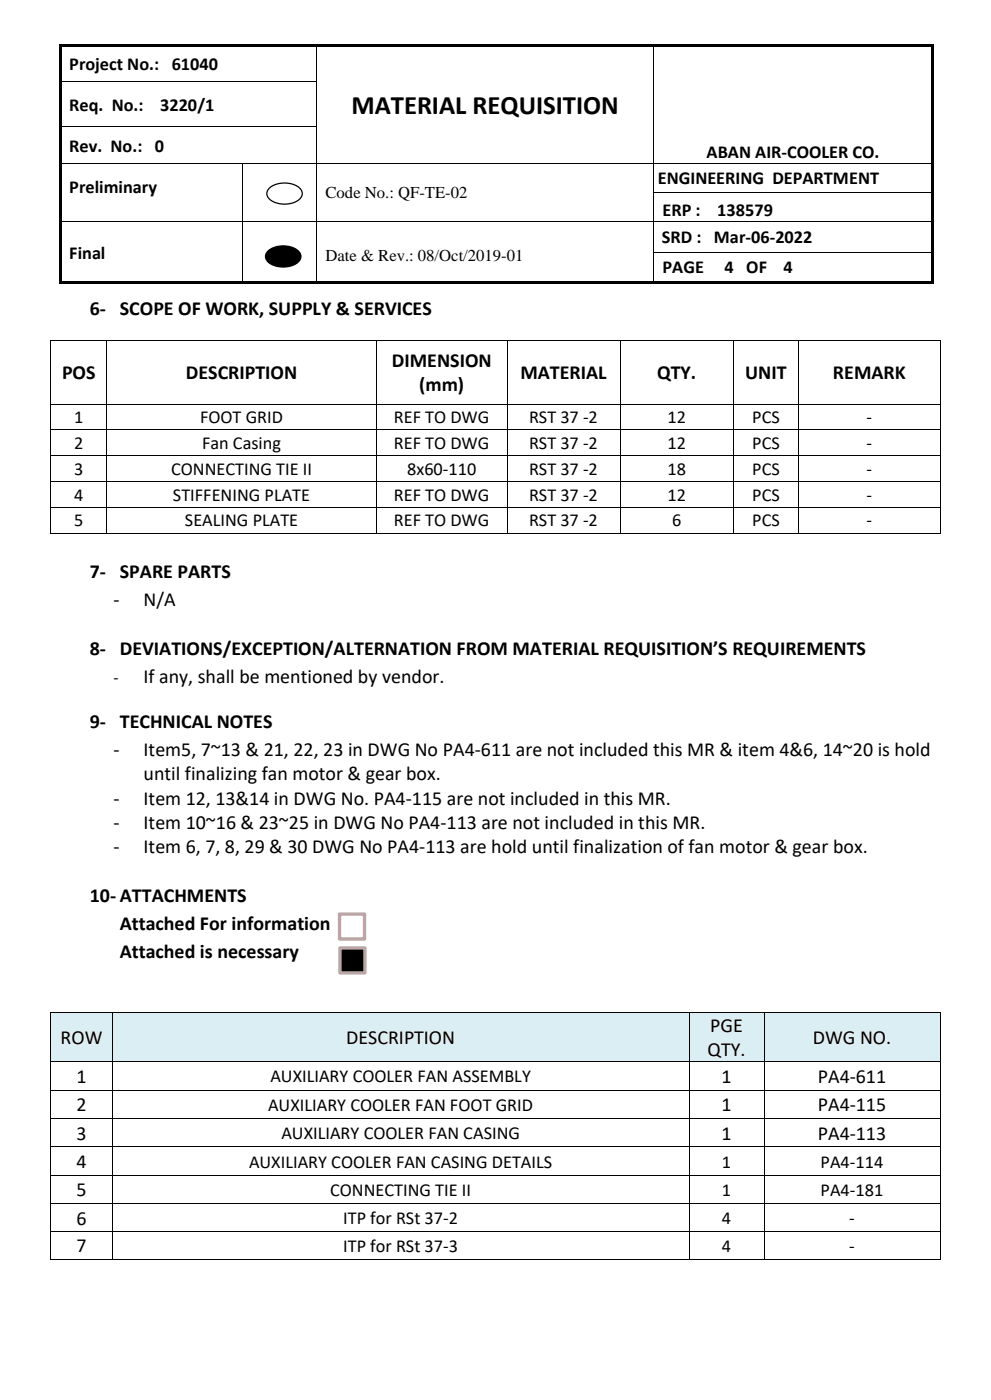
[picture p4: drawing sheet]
<svg xmlns="http://www.w3.org/2000/svg" width="210mm" height="297mm" viewBox="0 0 210 297" stroke-linecap="round" stroke-linejoin="round" font-family="sans-serif">
<g fill="#000">
<path d="M12.5 9.3h.5v.5h-.5z" fill-rule="evenodd"/>
<path d="M12.5 9.3h.5v.5h-.5z" fill-rule="evenodd"/>
<path d="M12.5 9.8h.5v7.4h-.5z" fill-rule="evenodd"/>
<path d="M12.5 17.2h.5v.5h-.5z" fill-rule="evenodd"/>
<path d="M13 9.3h54v.5h-54z" fill-rule="evenodd"/>
<path d="M67 9.3h.5v.5h-.5z" fill-rule="evenodd"/>
<path d="M67 17.2h.2v.5h-.2z" fill-rule="evenodd"/>
<path d="M67.5 9.3h70.9v.5h-70.9z" fill-rule="evenodd"/>
<path d="M138.4 9.3h.6v.5h-.6z" fill-rule="evenodd"/>
<path d="M138.4 17.2h.2v.5h-.2z" fill-rule="evenodd"/>
<path d="M139 9.3h58.4v.5h-58.4z" fill-rule="evenodd"/>
<path d="M197.4 9.3h.5v.5h-.5z" fill-rule="evenodd"/>
<path d="M197.4 9.3h.5v.5h-.5z" fill-rule="evenodd"/>
<path d="M197.4 9.8h.5v7.4h-.5z" fill-rule="evenodd"/>
<path d="M197.4 17.2h.5v.5h-.5z" fill-rule="evenodd"/>
<path d="M12.5 17.7h.5v8.9h-.5z" fill-rule="evenodd"/>
<path d="M12.5 26.6h.5v.6h-.5z" fill-rule="evenodd"/>
<path d="M12.5 27.2h.5v7.3h-.5z" fill-rule="evenodd"/>
<path d="M12.5 34.5h.5v.2h-.5z" fill-rule="evenodd"/>
<path d="M51.3 34.5h.2v.2h-.2z" fill-rule="evenodd"/>
<path d="M67 26.6h.2v.6h-.2z" fill-rule="evenodd"/>
<path d="M67 34.5h.2v.2h-.2z" fill-rule="evenodd"/>
<path d="M138.4 26.6h.2v.6h-.2z" fill-rule="evenodd"/>
<path d="M138.4 34.5h.2v.2h-.2z" fill-rule="evenodd"/>
<path d="M197.4 17.7h.5v8.9h-.5z" fill-rule="evenodd"/>
<path d="M197.4 26.6h.5v.6h-.5z" fill-rule="evenodd"/>
<path d="M197.4 27.2h.5v7.3h-.5z" fill-rule="evenodd"/>
<path d="M197.4 34.5h.5v.2h-.5z" fill-rule="evenodd"/>
<path d="M12.5 34.7h.5v6.1h-.5z" fill-rule="evenodd"/>
<path d="M12.5 40.8h.5v.2h-.5z" fill-rule="evenodd"/>
<path d="M12.5 41h.5v5.8h-.5z" fill-rule="evenodd"/>
<path d="M12.5 46.8h.5v.2h-.5z" fill-rule="evenodd"/>
<path d="M12.5 47h.5v6.4h-.5z" fill-rule="evenodd"/>
<path d="M12.5 53.4h.5v.2h-.5z" fill-rule="evenodd"/>
<path d="M12.5 53.6h.5v6.1h-.5z" fill-rule="evenodd"/>
<path d="M51.3 40.8h.2v.2h-.2z" fill-rule="evenodd"/>
<path d="M51.3 46.8h.2v.2h-.2z" fill-rule="evenodd"/>
<path d="M51.3 53.4h.2v.2h-.2z" fill-rule="evenodd"/>
<path d="M56.7 53.4a5.2 5.2 0 0 1 6.7 0 1.73 1.73 0 0 1-1 2.8 5.3 5.3 0 0 1-5.7-.8 1.46 1.46 0 0 1 0-2z" fill-rule="evenodd"/>
<path d="M67 40.8h.2v.2h-.2z" fill-rule="evenodd"/>
<path d="M67 46.8h.2v.2h-.2z" fill-rule="evenodd"/>
<path d="M67 53.4h.2v.2h-.2z" fill-rule="evenodd"/>
<path d="M138.4 40.8h.2v.2h-.2z" fill-rule="evenodd"/>
<path d="M138.4 46.8h.2v.2h-.2z" fill-rule="evenodd"/>
<path d="M138.4 53.4h.2v.2h-.2z" fill-rule="evenodd"/>
<path d="M197.4 34.7h.5v6.1h-.5z" fill-rule="evenodd"/>
<path d="M197.4 40.8h.5v.2h-.5z" fill-rule="evenodd"/>
<path d="M197.4 41h.5v5.8h-.5z" fill-rule="evenodd"/>
<path d="M197.4 46.8h.5v.2h-.5z" fill-rule="evenodd"/>
<path d="M197.4 47h.5v6.4h-.5z" fill-rule="evenodd"/>
<path d="M197.4 53.4h.5v.2h-.5z" fill-rule="evenodd"/>
<path d="M197.4 53.6h.5v6.1h-.5z" fill-rule="evenodd"/>
<path d="M10.7 72.2h.2v.1h-.2z" fill-rule="evenodd"/>
<path d="M10.7 72.2h.2v.1h-.2z" fill-rule="evenodd"/>
<path d="M12.5 59.7h.5v.5h-.5z" fill-rule="evenodd"/>
<path d="M12.5 59.7h.5v.5h-.5z" fill-rule="evenodd"/>
<path d="M13 59.7h38.3v.5h-38.3z" fill-rule="evenodd"/>
<path d="M22.5 72.2h.2v.1h-.2z" fill-rule="evenodd"/>
<path d="M51.3 59.7h.6v.5h-.6z" fill-rule="evenodd"/>
<path d="M51.9 59.7h15.1v.5h-15.1z" fill-rule="evenodd"/>
<path d="M67 59.7h.5v.5h-.5z" fill-rule="evenodd"/>
<path d="M67.5 59.7h70.9v.5h-70.9z" fill-rule="evenodd"/>
<path d="M79.7 72.2h.2v.1h-.2z" fill-rule="evenodd"/>
<path d="M107.4 72.2h.2v.1h-.2z" fill-rule="evenodd"/>
<path d="M131.3 72.2h.2v.1h-.2z" fill-rule="evenodd"/>
<path d="M138.4 59.7h.6v.5h-.6z" fill-rule="evenodd"/>
<path d="M139 59.7h58.4v.5h-58.4z" fill-rule="evenodd"/>
<path d="M155.4 72.2h.2v.1h-.2z" fill-rule="evenodd"/>
<path d="M169.2 72.2h.1v.1h-.1z" fill-rule="evenodd"/>
<path d="M197.4 59.7h.5v.5h-.5z" fill-rule="evenodd"/>
<path d="M197.4 59.7h.5v.5h-.5z" fill-rule="evenodd"/>
<path d="M199.2 72.2h.1v.1h-.1z" fill-rule="evenodd"/>
<path d="M199.2 72.2h.1v.1h-.1z" fill-rule="evenodd"/>
<path d="M10.7 85.7h.2v.1h-.2z" fill-rule="evenodd"/>
<path d="M10.7 91.1h.2v.2h-.2z" fill-rule="evenodd"/>
<path d="M10.7 96.6h.2v.2h-.2z" fill-rule="evenodd"/>
<path d="M22.5 85.7h.2v.1h-.2z" fill-rule="evenodd"/>
<path d="M22.5 91.1h.2v.2h-.2z" fill-rule="evenodd"/>
<path d="M22.5 96.6h.2v.2h-.2z" fill-rule="evenodd"/>
<path d="M79.7 85.7h.2v.1h-.2z" fill-rule="evenodd"/>
<path d="M79.7 91.1h.2v.2h-.2z" fill-rule="evenodd"/>
<path d="M79.7 96.6h.2v.2h-.2z" fill-rule="evenodd"/>
<path d="M107.4 85.7h.2v.1h-.2z" fill-rule="evenodd"/>
<path d="M107.4 91.1h.2v.2h-.2z" fill-rule="evenodd"/>
<path d="M107.4 96.6h.2v.2h-.2z" fill-rule="evenodd"/>
<path d="M131.3 85.7h.2v.1h-.2z" fill-rule="evenodd"/>
<path d="M131.3 91.1h.2v.2h-.2z" fill-rule="evenodd"/>
<path d="M131.3 96.6h.2v.2h-.2z" fill-rule="evenodd"/>
<path d="M155.4 85.7h.2v.1h-.2z" fill-rule="evenodd"/>
<path d="M155.4 91.1h.2v.2h-.2z" fill-rule="evenodd"/>
<path d="M155.4 96.6h.2v.2h-.2z" fill-rule="evenodd"/>
<path d="M169.2 85.7h.1v.1h-.1z" fill-rule="evenodd"/>
<path d="M169.2 91.1h.1v.2h-.1z" fill-rule="evenodd"/>
<path d="M169.2 96.6h.1v.2h-.1z" fill-rule="evenodd"/>
<path d="M199.2 85.7h.1v.1h-.1z" fill-rule="evenodd"/>
<path d="M199.2 91.1h.1v.2h-.1z" fill-rule="evenodd"/>
<path d="M199.2 96.6h.1v.2h-.1z" fill-rule="evenodd"/>
<path d="M10.7 102.1h.2v.1h-.2z" fill-rule="evenodd"/>
<path d="M10.7 107.5h.2v.2h-.2z" fill-rule="evenodd"/>
<path d="M10.7 113h.2v.2h-.2z" fill-rule="evenodd"/>
<path d="M10.7 113h.2v.2h-.2z" fill-rule="evenodd"/>
<path d="M22.5 102.1h.2v.1h-.2z" fill-rule="evenodd"/>
<path d="M22.5 107.5h.2v.2h-.2z" fill-rule="evenodd"/>
<path d="M22.5 113h.2v.2h-.2z" fill-rule="evenodd"/>
<path d="M79.7 102.1h.2v.1h-.2z" fill-rule="evenodd"/>
<path d="M79.7 107.5h.2v.2h-.2z" fill-rule="evenodd"/>
<path d="M79.7 113h.2v.2h-.2z" fill-rule="evenodd"/>
<path d="M107.4 102.1h.2v.1h-.2z" fill-rule="evenodd"/>
<path d="M107.4 107.5h.2v.2h-.2z" fill-rule="evenodd"/>
<path d="M107.4 113h.2v.2h-.2z" fill-rule="evenodd"/>
<path d="M131.3 102.1h.2v.1h-.2z" fill-rule="evenodd"/>
<path d="M131.3 107.5h.2v.2h-.2z" fill-rule="evenodd"/>
<path d="M131.3 113h.2v.2h-.2z" fill-rule="evenodd"/>
<path d="M155.4 102.1h.2v.1h-.2z" fill-rule="evenodd"/>
<path d="M155.4 107.5h.2v.2h-.2z" fill-rule="evenodd"/>
<path d="M155.4 113h.2v.2h-.2z" fill-rule="evenodd"/>
<path d="M169.2 102.1h.1v.1h-.1z" fill-rule="evenodd"/>
<path d="M169.2 107.5h.1v.2h-.1z" fill-rule="evenodd"/>
<path d="M169.2 113h.1v.2h-.1z" fill-rule="evenodd"/>
<path d="M199.2 102.1h.1v.1h-.1z" fill-rule="evenodd"/>
<path d="M199.2 107.5h.1v.2h-.1z" fill-rule="evenodd"/>
<path d="M199.2 113h.1v.2h-.1z" fill-rule="evenodd"/>
<path d="M199.2 113h.1v.2h-.1z" fill-rule="evenodd"/>
</g>
<g fill="none" stroke="#000" stroke-width=".21">
<path d="M13 17.3h54M67.1 9.8v7.4M67.1 17.7v8.9M138.5 9.8v7.4M138.5 17.7v8.9M13 26.7h54M13 34.6h38.3M51.4 34.7v6.1M51.5 34.6h15.5M67.1 27.2v7.3M67.1 34.7v6.1M67.2 34.6h71.2"/>
<path d="M138.5 27.2v7.3M138.5 34.7v6.1M138.6 34.6h58.8M13 46.9h38.3M51.4 41v5.8M51.4 47v6.4M51.4 53.6v6.1M51.5 46.9h15.5M67.1 41v5.8M67.1 47v6.4M67.1 53.6v6.1M67.2 46.9h71.2"/>
<path d="M138.5 41v5.8M138.5 47v6.4M138.5 53.6v6.1M138.6 40.9h58.8M138.6 46.9h58.8M138.6 53.5h58.8M10.8 72.3v13.4M10.9 72.2h11.6M22.6 72.3v13.4M22.7 72.2h57M79.8 72.3v13.4M79.9 72.2h27.5"/>
<path d="M107.5 72.3v13.4M107.6 72.2h23.7M131.4 72.3v13.4M131.5 72.2h23.9M155.5 72.3v13.4M155.6 72.2h13.6M169.2 72.3v13.4M169.3 72.2h29.9M199.3 72.3v13.4M10.8 85.8v5.3M10.8 91.3v5.3M10.8 96.8v5.3"/>
<path d="M10.9 85.8h11.6M10.9 91.2h11.6M10.9 96.7h11.6M22.6 85.8v5.3M22.6 91.3v5.3M22.6 96.8v5.3M22.7 85.8h57M22.7 91.2h57M22.7 96.7h57M79.8 85.8v5.3M79.8 91.3v5.3M79.8 96.8v5.3"/>
<path d="M79.9 85.8h27.5M79.9 91.2h27.5M79.9 96.7h27.5M107.5 85.8v5.3M107.5 91.3v5.3M107.5 96.8v5.3M107.6 85.8h23.7M107.6 91.2h23.7M107.6 96.7h23.7M131.4 85.8v5.3M131.4 91.3v5.3M131.4 96.8v5.3"/>
<path d="M131.5 85.8h23.9M131.5 91.2h23.9M131.5 96.7h23.9M155.5 85.8v5.3M155.5 91.3v5.3M155.5 96.8v5.3M155.6 85.8h13.6M155.6 91.2h13.6M155.6 96.7h13.6M169.2 85.8v5.3M169.2 91.3v5.3M169.2 96.8v5.3"/>
<path d="M169.3 85.8h29.9M169.3 91.2h29.9M169.3 96.7h29.9M199.3 85.8v5.3M199.3 91.3v5.3M199.3 96.8v5.3M10.8 102.2v5.3M10.8 107.7v5.3M10.9 102.2h11.6M10.9 107.6h11.6M10.9 113.1h11.6M22.6 102.2v5.3"/>
<path d="M22.6 107.7v5.3M22.7 102.2h57M22.7 107.6h57M22.7 113.1h57M79.8 102.2v5.3M79.8 107.7v5.3M79.9 102.2h27.5M79.9 107.6h27.5M79.9 113.1h27.5M107.5 102.2v5.3M107.5 107.7v5.3M107.6 102.2h23.7"/>
<path d="M107.6 107.6h23.7M107.6 113.1h23.7M131.4 102.2v5.3M131.4 107.7v5.3M131.5 102.2h23.9M131.5 107.6h23.9M131.5 113.1h23.9M155.5 102.2v5.3M155.5 107.7v5.3M155.6 102.2h13.6M155.6 107.6h13.6M155.6 113.1h13.6"/>
<path d="M169.2 102.2v5.3M169.2 107.7v5.3M169.3 102.2h29.9M169.3 107.6h29.9M169.3 113.1h29.9M199.3 102.2v5.3M199.3 107.7v5.3"/>
</g>
<path d="M56.7 53.4a5.2 5.2 0 0 1 6.7 0 1.73 1.73 0 0 1-1 2.8 5.3 5.3 0 0 1-5.7-.8 1.46 1.46 0 0 1 0-2zM56.9 40.1a5.2 5.2 0 0 1 6.8 0 1.73 1.73 0 0 1-1 2.7 5.3 5.3 0 0 1-5.8-.7 1.46 1.46 0 0 1 0-2z" fill="none" stroke="#000" stroke-width=".26"/>
<g fill="#daeef3">
<path d="M10.9 214.8h12.8v10.3h-12.8z" fill-rule="evenodd"/>
<path d="M12.7 217.4h9.2v5.2h-9.2z" fill-rule="evenodd"/>
<path d="M23.9 214.8h122.1v10.3h-122.1z" fill-rule="evenodd"/>
<path d="M25.7 217.4h118.5v5.2h-118.5z" fill-rule="evenodd"/>
<path d="M146.1 214.8h15.8v10.3h-15.8z" fill-rule="evenodd"/>
<path d="M148 214.8h12v5.2h-12z" fill-rule="evenodd"/>
<path d="M148 220h12v5.1h-12z" fill-rule="evenodd"/>
<path d="M162 214.8h37.2v10.3h-37.2z" fill-rule="evenodd"/>
<path d="M163.8 217.4h33.5v5.2h-33.5z" fill-rule="evenodd"/>
</g>
<g fill="#000">
<path d="M10.7 214.6h.2v.2h-.2z" fill-rule="evenodd"/>
<path d="M10.7 214.6h.2v.2h-.2z" fill-rule="evenodd"/>
<path d="M23.7 214.6h.2v.2h-.2z" fill-rule="evenodd"/>
<path d="M146 214.6h.1v.2h-.1z" fill-rule="evenodd"/>
<path d="M161.9 214.6h.1v.2h-.1z" fill-rule="evenodd"/>
<path d="M199.2 214.6h.1v.2h-.1z" fill-rule="evenodd"/>
<path d="M199.2 214.6h.1v.2h-.1z" fill-rule="evenodd"/>
<path d="M10.7 225.1h.2v.2h-.2z" fill-rule="evenodd"/>
<path d="M10.7 231.2h.2v.1h-.2z" fill-rule="evenodd"/>
<path d="M10.7 237.2h.2v.2h-.2z" fill-rule="evenodd"/>
<path d="M23.7 225.1h.2v.2h-.2z" fill-rule="evenodd"/>
<path d="M23.7 231.2h.2v.1h-.2z" fill-rule="evenodd"/>
<path d="M23.7 237.2h.2v.2h-.2z" fill-rule="evenodd"/>
<path d="M146 225.1h.1v.2h-.1z" fill-rule="evenodd"/>
<path d="M146 231.2h.1v.1h-.1z" fill-rule="evenodd"/>
<path d="M146 237.2h.1v.2h-.1z" fill-rule="evenodd"/>
<path d="M161.9 225.1h.1v.2h-.1z" fill-rule="evenodd"/>
<path d="M161.9 231.2h.1v.1h-.1z" fill-rule="evenodd"/>
<path d="M161.9 237.2h.1v.2h-.1z" fill-rule="evenodd"/>
<path d="M199.2 225.1h.1v.2h-.1z" fill-rule="evenodd"/>
<path d="M199.2 231.2h.1v.1h-.1z" fill-rule="evenodd"/>
<path d="M199.2 237.2h.1v.2h-.1z" fill-rule="evenodd"/>
<path d="M10.7 243.2h.2v.2h-.2z" fill-rule="evenodd"/>
<path d="M10.7 249.3h.2v.1h-.2z" fill-rule="evenodd"/>
<path d="M10.7 255.3h.2v.2h-.2z" fill-rule="evenodd"/>
<path d="M23.7 243.2h.2v.2h-.2z" fill-rule="evenodd"/>
<path d="M23.7 249.3h.2v.1h-.2z" fill-rule="evenodd"/>
<path d="M23.7 255.3h.2v.2h-.2z" fill-rule="evenodd"/>
<path d="M146 243.2h.1v.2h-.1z" fill-rule="evenodd"/>
<path d="M146 249.3h.1v.1h-.1z" fill-rule="evenodd"/>
<path d="M146 255.3h.1v.2h-.1z" fill-rule="evenodd"/>
<path d="M161.9 243.2h.1v.2h-.1z" fill-rule="evenodd"/>
<path d="M161.9 249.3h.1v.1h-.1z" fill-rule="evenodd"/>
<path d="M161.9 255.3h.1v.2h-.1z" fill-rule="evenodd"/>
<path d="M199.2 243.2h.1v.2h-.1z" fill-rule="evenodd"/>
<path d="M199.2 249.3h.1v.1h-.1z" fill-rule="evenodd"/>
<path d="M199.2 255.3h.1v.2h-.1z" fill-rule="evenodd"/>
<path d="M10.7 261.2h.2v.2h-.2z" fill-rule="evenodd"/>
<path d="M10.7 267.1h.2v.2h-.2z" fill-rule="evenodd"/>
<path d="M10.7 267.1h.2v.2h-.2z" fill-rule="evenodd"/>
<path d="M23.7 261.2h.2v.2h-.2z" fill-rule="evenodd"/>
<path d="M23.7 267.1h.2v.2h-.2z" fill-rule="evenodd"/>
<path d="M146 261.2h.1v.2h-.1z" fill-rule="evenodd"/>
<path d="M146 267.1h.1v.2h-.1z" fill-rule="evenodd"/>
<path d="M161.9 261.2h.1v.2h-.1z" fill-rule="evenodd"/>
<path d="M161.9 267.1h.1v.2h-.1z" fill-rule="evenodd"/>
<path d="M199.2 261.2h.1v.2h-.1z" fill-rule="evenodd"/>
<path d="M199.2 267.1h.1v.2h-.1z" fill-rule="evenodd"/>
<path d="M199.2 267.1h.1v.2h-.1z" fill-rule="evenodd"/>
</g>
<g fill="none" stroke="#000" stroke-width=".21">
<path d="M10.8 214.8v10.3M10.9 214.7h12.8M23.8 214.8v10.3M23.9 214.7h122.1M146.1 214.8v10.3M146.1 214.7h15.8M161.9 214.8v10.3M162 214.7h37.2M199.3 214.8v10.3M10.8 225.3v5.9M10.8 231.3v5.9M10.8 237.4v5.8"/>
<path d="M10.9 225.2h12.8M10.9 231.3h12.8M10.9 237.3h12.8M23.8 225.3v5.9M23.8 231.3v5.9M23.8 237.4v5.8M23.9 225.2h122.1M23.9 231.3h122.1M23.9 237.3h122.1M146.1 225.3v5.9M146.1 231.3v5.9M146.1 237.4v5.8"/>
<path d="M146.1 225.2h15.8M146.1 231.3h15.8M146.1 237.3h15.8M161.9 225.3v5.9M161.9 231.3v5.9M161.9 237.4v5.8M162 225.2h37.2M162 231.3h37.2M162 237.3h37.2M199.3 225.3v5.9M199.3 231.3v5.9M199.3 237.4v5.8"/>
<path d="M10.8 243.4v5.9M10.8 249.4v5.9M10.8 255.5v5.7M10.9 243.3h12.8M10.9 249.4h12.8M10.9 255.4h12.8M23.8 243.4v5.9M23.8 249.4v5.9M23.8 255.5v5.7M23.9 243.3h122.1M23.9 249.4h122.1M23.9 255.4h122.1"/>
<path d="M146.1 243.4v5.9M146.1 249.4v5.9M146.1 255.5v5.7M146.1 243.3h15.8M146.1 249.4h15.8M146.1 255.4h15.8M161.9 243.4v5.9M161.9 249.4v5.9M161.9 255.5v5.7M162 243.3h37.2M162 249.4h37.2M162 255.4h37.2"/>
<path d="M199.3 243.4v5.9M199.3 249.4v5.9M199.3 255.5v5.7M10.8 261.4v5.7M10.9 261.3h12.8M10.9 267.2h12.8M23.8 261.4v5.7M23.9 261.3h122.1M23.9 267.2h122.1M146.1 261.4v5.7M146.1 261.3h15.8M146.1 267.2h15.8"/>
<path d="M161.9 261.4v5.7M162 261.3h37.2M162 267.2h37.2M199.3 261.4v5.7"/>
</g>
<path d="M72 193.9h5.3v5.3h-5.3z" fill-rule="evenodd" fill="#fff"/>
<path d="M72 193.9h5.3v5.3h-5.3zM72.1 201.1h5.2v5.3h-5.2z" fill="none" stroke="#d99694" stroke-width=".71" stroke-linecap="butt"/>
<path d="M72.1 201.1h5.2v5.3h-5.2z" fill-rule="evenodd" fill="#000"/>
<text font-size="5.7" x="74.5" y="24.2">MATERIAL REQUISITION</text>
<g font-size="4.2">
<text x="19" y="66.7">6- SCOPE OF WORK, SUPPLY &amp; SERVICES</text>
<text x="83.1" y="77.9">DIMENSION</text>
<text x="13.1" y="80.4">POS</text>
<text x="39.4" y="80.4">DESCRIPTION</text>
<text x="88.9" y="83">(mm)</text>
<text x="110.3" y="80.4">MATERIAL</text>
<text x="139.2" y="80.4">QTY.</text>
<text x="158" y="80.4">UNIT</text>
<text x="176.5" y="80.4">REMARK</text>
<text x="19" y="122.7">7- SPARE PARTS</text>
<text x="24.1" y="128.7">-</text>
<text x="30.4" y="128.7">N/A</text>
<text x="19" y="139">8- DEVIATIONS/EXCEPTION/ALTERNATION FROM MATERIAL REQUISITION’S REQUIREMENTS</text>
<text x="30.4" y="144.9">If any, shall be mentioned by vendor.</text>
<text x="19" y="154.4">9- TECHNICAL NOTES</text>
<text x="24.1" y="160.4">-</text>
<text x="30.4" y="160.4">Item5, 7~13 &amp; 21, 22, 23 in DWG No PA4-611 are not included this MR &amp; item 4&amp;6, 14~20 is hold</text>
<text x="30.4" y="165.5">until finalizing fan motor &amp; gear box.</text>
<text x="24.1" y="170.7">-</text>
<text x="30.4" y="170.7">Item 12, 13&amp;14 in DWG No. PA4-115 are not included in this MR.</text>
<text x="24.1" y="175.8">-</text>
<text x="30.4" y="175.8">Item 10~16 &amp; 23~25 in DWG No PA4-113 are not included in this MR.</text>
<text x="24.1" y="181">-</text>
<text x="30.4" y="181">Item 6, 7, 8, 29 &amp; 30 DWG No PA4-113 are hold until finalization of fan motor &amp; gear box.</text>
<text x="19" y="191.4">10- ATTACHMENTS</text>
<text x="25.4" y="197.3">Attached For information</text>
<text x="25.4" y="203.2">Attached is necessary</text>
<text x="12.8" y="221.4">ROW</text>
<text x="73.4" y="221.4">DESCRIPTION</text>
<text x="150.5" y="218.8">PGE</text>
<text x="172.3" y="221.4">DWG NO.</text>
<text x="150" y="224">QTY.</text>
<text x="16.2" y="229.7">1</text>
<text x="152.9" y="229.7">1</text>
<text x="173.3" y="229.7">PA4-611</text>
<text x="16.2" y="235.7">2</text>
<text x="152.9" y="235.7">1</text>
<text x="173.3" y="235.7">PA4-115</text>
<text x="16.2" y="241.8">3</text>
<text x="152.9" y="241.8">1</text>
<text x="173.3" y="241.8">PA4-113</text>
<text x="16.2" y="247.8">4</text>
<text x="16.2" y="253.8">5</text>
<text x="16.2" y="259.8">6</text>
<text x="16.2" y="265.7">7</text>
</g>
<g font-size="3.9">
<text x="14.7" y="14.8">Project No.: 61040</text>
<text x="14.7" y="23.5">Req. No.:</text>
<text x="33.9" y="23.5">3220/1</text>
<text x="14.7" y="32.2">Rev. No.: 0</text>
<text x="149.8" y="33.5">ABAN AIR-COOLER CO.</text>
<text x="14.7" y="41">Preliminary</text>
<text x="139.4" y="39.1">ENGINEERING DEPARTMENT</text>
<text x="140.4" y="45.8">ERP :</text>
<text x="152" y="45.8">138579</text>
<text x="140.3" y="51.5">SRD : Mar-06-2022</text>
<text x="14.7" y="54.8">Final</text>
<text x="140.4" y="58">PAGE</text>
<text x="153.6" y="58">4 OF</text>
<text x="166.1" y="58">4</text>
<text x="15.7" y="89.8">1</text>
<text x="42.4" y="89.8">FOOT GRID</text>
<text x="83.5" y="89.8">REF TO DWG</text>
<text x="112.1" y="89.8">RST 37 -2</text>
<text x="141.4" y="89.8">12</text>
<text x="159.4" y="89.8">PCS</text>
<text x="183.7" y="89.8">-</text>
<text x="15.7" y="95.3">2</text>
<text x="42.8" y="95.3">Fan Casing</text>
<text x="83.5" y="95.3">REF TO DWG</text>
<text x="112.1" y="95.3">RST 37 -2</text>
<text x="141.4" y="95.3">12</text>
<text x="159.4" y="95.3">PCS</text>
<text x="183.7" y="95.3">-</text>
<text x="15.7" y="100.7">3</text>
<text x="36.3" y="100.7">CONNECTING TIE II</text>
<text x="86.3" y="100.7">8x60-110</text>
<text x="112.1" y="100.7">RST 37 -2</text>
<text x="141.4" y="100.7">18</text>
<text x="159.4" y="100.7">PCS</text>
<text x="183.7" y="100.7">-</text>
<text x="15.7" y="106.2">4</text>
<text x="36.7" y="106.2">STIFFENING PLATE</text>
<text x="83.5" y="106.2">REF TO DWG</text>
<text x="112.1" y="106.2">RST 37 -2</text>
<text x="141.4" y="106.2">12</text>
<text x="159.4" y="106.2">PCS</text>
<text x="183.7" y="106.2">-</text>
<text x="15.7" y="111.7">5</text>
<text x="39.2" y="111.7">SEALING PLATE</text>
<text x="83.5" y="111.7">REF TO DWG</text>
<text x="112.1" y="111.7">RST 37 -2</text>
<text x="142.4" y="111.7">6</text>
<text x="159.4" y="111.7">PCS</text>
<text x="183.7" y="111.7">-</text>
<text x="57.3" y="229.6">AUXILIARY COOLER FAN ASSEMBLY</text>
<text x="56.8" y="235.6">AUXILIARY COOLER FAN FOOT GRID</text>
<text x="59.6" y="241.7">AUXILIARY COOLER FAN CASING</text>
<text x="52.8" y="247.7">AUXILIARY COOLER FAN CASING DETAILS</text>
<text x="153" y="247.7">1</text>
<text x="173.9" y="247.7">PA4-114</text>
<text x="70" y="253.7">CONNECTING TIE II</text>
<text x="153" y="253.7">1</text>
<text x="173.9" y="253.7">PA4-181</text>
<text x="72.7" y="259.7">ITP for RSt 37-2</text>
<text x="153" y="259.7">4</text>
<text x="180" y="259.7">-</text>
<text x="72.7" y="265.5">ITP for RSt 37-3</text>
<text x="153" y="265.5">4</text>
<text x="180" y="265.5">-</text>
</g>
<g font-size="3.5">
<text x="69" y="42">Code No.: QF-TE-02</text>
<text x="69" y="55.3">Date &amp; Rev.: 08/Oct/2019-01</text>
<text x="24.1" y="144.9">-</text>
</g>
</svg>
